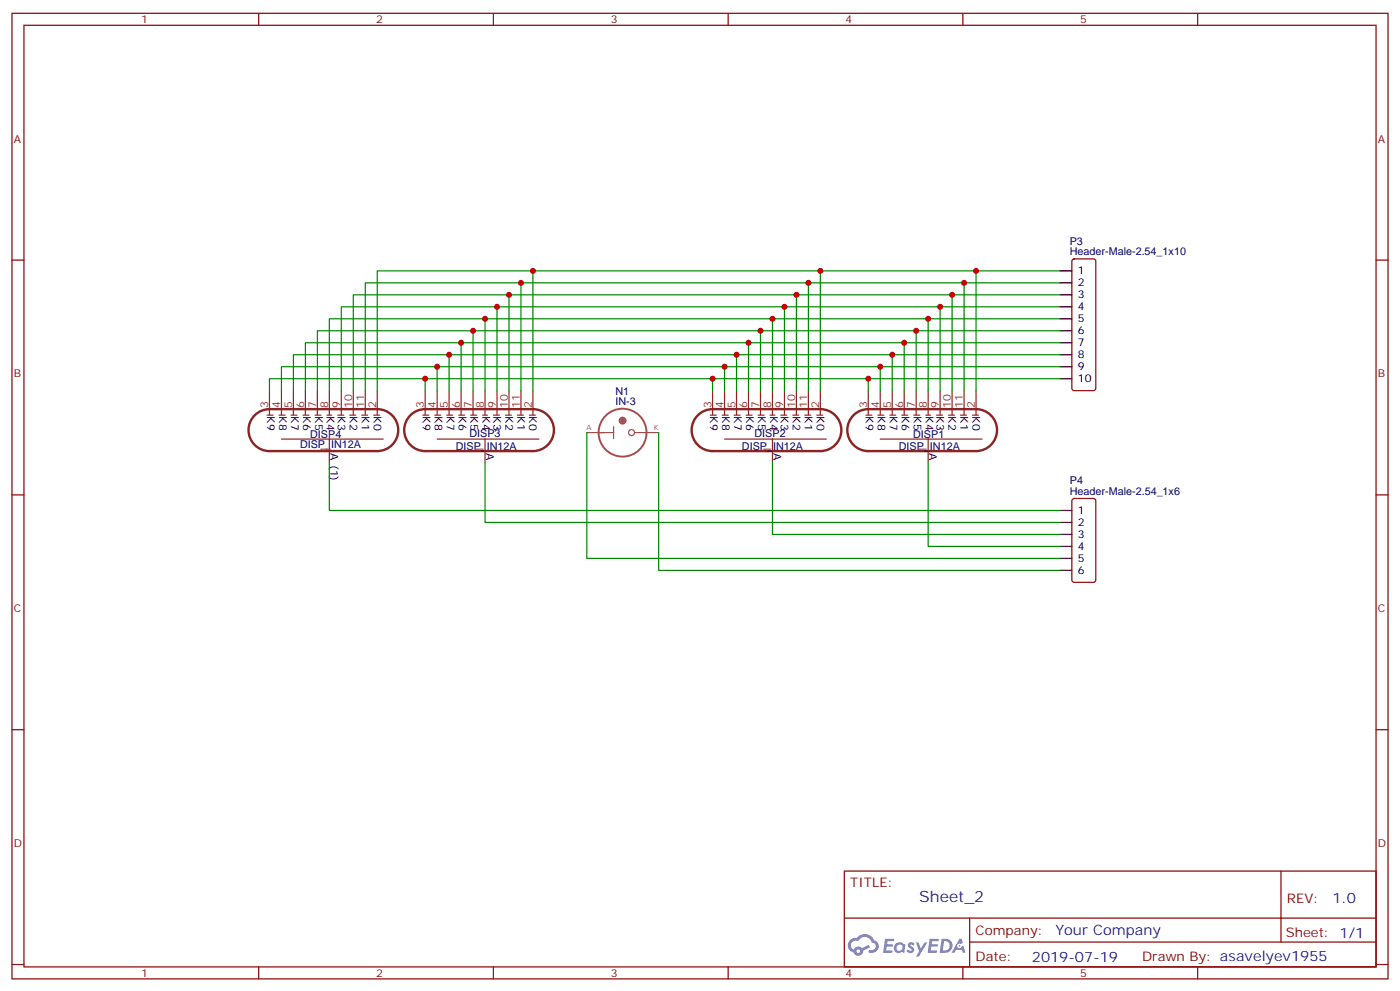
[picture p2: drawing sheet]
<svg xmlns="http://www.w3.org/2000/svg" width="412mm" height="292mm" viewBox="0 0 412 292" stroke-linecap="round" stroke-linejoin="round" font-family="sans-serif">
<g fill="none" stroke="#870000" stroke-width=".35">
<path d="M3.5 3.9h405.4v284.4h-405.4zM7.1 7.4h398.2v277.3h-398.2zM76.2 3.9v3.5M145.3 3.9v3.5M214.5 3.9v3.5M283.6 3.9v3.5M352.8 3.9v3.5M3.5 76.6h3.6M405.3 76.6h3.6M3.5 145.7h3.6M405.3 145.7h3.6M3.5 214.9h3.6"/>
<path d="M405.3 214.9h3.6M248.7 256.5h156.6v28.2h-156.6zM377.3 256.5v20.9M248.7 270.4h156.5M285.6 277.4h119.6M285.6 270.4v14.1M3.5 284h3.6M76.2 284.7v3.6M145.3 284.7v3.6M214.5 284.7v3.6M283.6 284.7v3.6M352.8 284.7v3.6"/>
<path d="M405.3 284h3.6"/>
</g>
<g fill="#5487ff">
<path d="M267.7 277.7a1.22 1.22 0 0 1 1.7 .2l-.4 .6a.47 .47 0 0 0-.3-.4 .47 .47 0 0 0-.5 .2l.1 .2a1.14 1.14 0 0 1 .8 1.8 1.14 1.14 0 0 1-1.9 0l-.2-.2 .5-.6 .7 .5a.29 .29 0 0 0 .3-.3 .29 .29 0 0 0-.2-.3 1.04 1.04 0 0 1-.6-1.7z"/>
<path d="M260.7 276.4h2.4l.3 .2-.2 .5-1.8 .1-.1 .8h1.5l.3 .4-.3 .4h-1.6l-.2 1.1h1.7l.2 .3-.2 .3-2.6 .1z"/>
<path d="M273.8 276.4h2.4l.3 .2-.1 .5-1.8 .1-.2 .8h1.6l.3 .4-.4 .4h-1.6l-.1 1.1h1.7l.2 .3-.2 .3-2.6 .1z"/>
<path d="M282.6 276.4h.7l.3 1.3-.6 .3a.69 .69 0 0 0-1 .3 .69 .69 0 0 0 .4 .9 .69 .69 0 0 0 .9-.6l.5-.2 .6 2.2h-.8l-.2-.9h-1.8l-.5 .9h-.8z"/>
<path d="M269.8 277.5h.8l.6 1.8 1.1-1.8h.9l-2.6 4.2h-.8l.9-1.5z"/>
<path d="M277.4 276.4l-.6 4.2h1.3a2.11 2.11 0 0 0 2.5-2.1 2.11 2.11 0 0 0-2.5-2.1zM278.1 277.2a1.39 1.39 0 0 1 1.7 1.4 1.39 1.39 0 0 1-1.8 1.3h-.3z"/>
<path d="M263.7 278.1a1.54 1.54 0 0 0-.1 2.1 1.54 1.54 0 0 0 2.2 .1l.6 .3 .3-2.3-.2-.3h-.4a1.49 1.49 0 0 0-2.4 .1zM264 279.1a.94 .94 0 0 1 1.8 0 .94 .94 0 0 1-1.8 0z"/>
<path d="M250.4 276.8a2.18 2.18 0 0 0 1.1 3.7 1.44 1.44 0 0 0 1.6 .9 1.44 1.44 0 0 0 1.2-1.4l2-1-.5-.8-1.9 1a1.47 1.47 0 0 0-2.4 .4 1.39 1.39 0 0 1-.7-1.9 1.39 1.39 0 0 1 2-.5 2.12 2.12 0 0 1 2.2-1.3 2.12 2.12 0 0 1 1.9 1.7 1.14 1.14 0 0 1 1.1 1.4 1.14 1.14 0 0 1-1.7 .7 .43 .43 0 0 0-.5 .4 .43 .43 0 0 0 .4 .5 1.98 1.98 0 0 0 2.5-1.2 1.98 1.98 0 0 0-1.2-2.6 3.1 3.1 0 0 0-5.3-.6l-.9 .1zM252.3 280.1a.55 .55 0 0 1 1.1 0 .55 .55 0 0 1-1.1 0z"/>
<circle cx="282.6" cy="278.5" r=".26"/>
</g>
<path d="M75 122.3a6.2 6.2 0 0 1 4.4-1.8h31.7a6.2 6.2 0 0 1 6.2 6.2 6.2 6.2 0 0 1-6.2 6.1h-31.7a6.2 6.2 0 0 1-5.7-3.8 6.2 6.2 0 0 1 1.3-6.7zM120.9 122.3a6.2 6.2 0 0 1 4.3-1.8h31.8a6.2 6.2 0 0 1 6.2 6.2 6.2 6.2 0 0 1-6.2 6.1h-31.8a6.2 6.2 0 0 1-5.7-3.8 6.2 6.2 0 0 1 1.4-6.7zM205.5 122.3a6.2 6.2 0 0 1 4.4-1.8h31.8a6.2 6.2 0 0 1 6.1 6.2 6.2 6.2 0 0 1-6.1 6.1h-31.8a6.2 6.2 0 0 1-5.7-3.8 6.2 6.2 0 0 1 1.3-6.7zM251.4 122.3a6.2 6.2 0 0 1 4.4-1.8h31.7a6.2 6.2 0 0 1 6.2 6.2 6.2 6.2 0 0 1-6.2 6.1h-31.7a6.2 6.2 0 0 1-5.7-3.8 6.2 6.2 0 0 1 1.3-6.7z" fill="none" stroke="#8c2424" stroke-width=".71"/>
<g fill="none" stroke="#8c2424" stroke-width=".35">
<path d="M79.4 115v7.1M82.9 115v7.1M86.4 115v7.1M90 115v7.1M93.5 115v7.1M97 115v7.1M100.5 115v7.1M104.1 115v7.1M107.6 115v7.1M111.1 115v7.1M125.2 115v7.1M128.8 115v7.1"/>
<path d="M132.3 115v7.1M135.8 115v7.1M139.3 115v7.1M142.9 115v7.1M146.4 115v7.1M149.9 115v7.1M153.5 115v7.1M157 115v7.1M209.9 115v7.1M213.4 115v7.1M217 115v7.1M220.5 115v7.1"/>
<path d="M224 115v7.1M227.5 115v7.1M231.1 115v7.1M234.6 115v7.1M238.1 115v7.1M241.7 115v7.1M255.8 115v7.1M259.3 115v7.1M262.8 115v7.1M266.3 115v7.1M269.9 115v7.1M273.4 115v7.1"/>
<path d="M276.9 115v7.1M280.5 115v7.1M284 115v7.1M287.5 115v7.1M78.7 122.2h1.7M82.2 122.2h1.8M82.9 129.3h30M85.7 122.2h1.8M89.3 122.2h1.7M92.8 122.2h1.8M96.3 122.2h1.4M97 129.2v7"/>
<path d="M99.5 122.2h1.8M103 122.2h1.8M106.5 122.2h1.8M110.1 122.2h1.7M124.5 122.2h1.8M128.1 122.2h1.7M128.8 129.3h30M131.6 122.2h1.8M135.1 122.2h1.8M138.6 122.2h1.8M142.2 122.2h1.4M142.9 129.2v7"/>
<path d="M145.4 122.2h1.7M148.9 122.2h1.7M152.4 122.2h1.8M155.9 122.2h1.8M209.2 122.2h1.8M212.7 122.2h1.8M213.4 129.3h30M216.3 122.2h1.7M219.8 122.2h1.8M223.3 122.2h1.8M226.8 122.2h1.5M227.5 129.2v7"/>
<path d="M230 122.2h1.8M233.5 122.2h1.8M237.1 122.2h1.7M240.6 122.2h1.8M255.1 122.2h1.7M258.6 122.2h1.8M259.3 129.3h30M262.1 122.2h1.8M265.6 122.2h1.8M269.2 122.2h1.7M272.7 122.2h1.4M273.4 129.2v7"/>
<path d="M275.9 122.2h1.7M279.4 122.2h1.8M282.9 122.2h1.8M286.5 122.2h1.7"/>
</g>
<path d="M316 76.4l.4-.2h5.7l.5 .2 .2 .5v37.4l-.2 .5-.5 .2h-5.7l-.5-.2-.2-.5v-37.4zM316 147l.4-.2h5.7l.6 .4 .1 23.6-.5 .6-5.9 .1-.6-.5-.1-23.5z" fill="none" stroke="#870000" stroke-width=".35"/>
<g fill="none" stroke="#000" stroke-width=".35">
<path d="M312.2 79.8h3.5M312.2 83.3h3.5M312.2 86.8h3.5M312.2 90.3h3.5M312.2 93.9h3.5M312.2 97.4h3.5M312.2 100.9h3.5M312.2 104.5h3.5M312.2 108h3.5M312.2 111.5h3.5M312.2 150.3h3.5M312.2 153.8h3.5"/>
<path d="M312.2 157.4h3.5M312.2 160.9h3.5M312.2 164.4h3.5M312.2 168h3.5"/>
</g>
<path d="M172.9 127.4h7.8M180.7 125.6v3.6M182.9 123.9h.9a.44 .44 0 0 0-.6-.4 .44 .44 0 0 0-.1 .7 .44 .44 0 0 0 .7-.2M190.4 127.4h-3.5a.88 .88 0 0 0-1.3-.8 .88 .88 0 0 0-.1 1.5 .88 .88 0 0 0 1.4-.6M190.6 127.4h3.4" fill="none" stroke="#a64a4a" stroke-width=".35"/>
<path d="M183.4 123.4v.9M184.3 123.9a.88 .88 0 0 0-1.3-.8 .88 .88 0 0 0-.1 1.5 .88 .88 0 0 0 1.4-.6M190.4 127.4a7.1 7.1 0 0 0-10.2-6.3 7.1 7.1 0 0 0-1 12 7.1 7.1 0 0 0 11.1-4.5l.1-1.1" fill="none" stroke="#a64a4a" stroke-width=".56"/>
<g fill="none" stroke="#008700" stroke-width=".35">
<path d="M157 79.8v35.2M241.7 79.8h-130.6v35.2M287.5 79.8h-45.8v35.2M312.2 79.8h-24.7v35.2M139.3 97.4h-45.8v17.6M142.9 93.9v21.1M146.4 90.3v24.7M149.9 86.8v28.2M153.5 83.3v31.7M224 97.4h-84.7v17.6M227.5 93.9v21.1M231.1 90.3v24.7"/>
<path d="M234.6 86.8v28.2M238.1 83.3v31.7M269.9 97.4h-45.9v17.6M273.4 93.9h-176.4v21.1M276.9 90.3h-176.4v24.7M280.5 86.8h-176.4v28.2M284 83.3h-176.4v31.7M312.2 83.3h-28.2v31.7M312.2 86.8h-31.7v28.2M312.2 90.3h-35.3v24.7M312.2 93.9h-38.8v21.1M312.2 97.4h-42.3v17.6"/>
<path d="M125.2 111.5h-45.8v3.5M128.8 108v7M132.3 104.5h-45.9v10.5M135.8 100.9v14.1M209.9 111.5h-84.7v3.5M213.4 108v7M217 104.5h-84.7v10.5M220.5 100.9v14.1M255.8 111.5h-45.9v3.5M259.3 108h-176.4v7M262.8 104.5h-45.8v10.5M266.3 100.9h-176.3v14.1"/>
<path d="M312.2 100.9h-45.9v14.1M312.2 104.5h-49.4v10.5M312.2 108h-52.9v7M312.2 111.5h-56.4v3.5M97 136.2v14.1h215.2M142.9 136.2v17.6h169.3M172.9 127.4v37h139.3M194 127.4v40.6h118.2M227.5 136.2v21.2h84.7M273.4 136.2v24.7h38.8"/>
</g>
<g fill="#c00">
<circle cx="125.2" cy="111.5" r=".88"/>
<circle cx="209.9" cy="111.5" r=".88"/>
<circle cx="255.8" cy="111.5" r=".88"/>
<circle cx="213.4" cy="108" r=".88"/>
<circle cx="259.3" cy="108" r=".88"/>
<circle cx="128.8" cy="108" r=".88"/>
<circle cx="132.3" cy="104.5" r=".88"/>
<circle cx="217" cy="104.5" r=".88"/>
<circle cx="262.8" cy="104.5" r=".88"/>
<circle cx="220.5" cy="100.9" r=".88"/>
<circle cx="266.3" cy="100.9" r=".88"/>
<circle cx="135.8" cy="100.9" r=".88"/>
<circle cx="139.3" cy="97.4" r=".88"/>
<circle cx="224" cy="97.4" r=".88"/>
<circle cx="269.9" cy="97.4" r=".88"/>
<circle cx="227.5" cy="93.9" r=".88"/>
<circle cx="273.4" cy="93.9" r=".88"/>
<circle cx="142.9" cy="93.9" r=".88"/>
<circle cx="231.1" cy="90.3" r=".88"/>
<circle cx="276.9" cy="90.3" r=".88"/>
<circle cx="146.4" cy="90.3" r=".88"/>
<circle cx="234.6" cy="86.8" r=".88"/>
<circle cx="280.5" cy="86.8" r=".88"/>
<circle cx="149.9" cy="86.8" r=".88"/>
<circle cx="238.1" cy="83.3" r=".88"/>
<circle cx="284" cy="83.3" r=".88"/>
<circle cx="153.5" cy="83.3" r=".88"/>
<circle cx="157" cy="79.8" r=".88"/>
<circle cx="241.7" cy="79.8" r=".88"/>
<circle cx="287.5" cy="79.8" r=".88"/>
</g>
<text font-size="4.6" fill="#00f" x="270.8" y="265.5">Sheet_2</text>
<g font-size="4.2" fill="#00f">
<text x="392.5" y="265.8">1.0</text>
<text x="310.9" y="275.3">Your Company</text>
<text x="304" y="283.1">2019-07-19</text>
</g>
<g font-size="3.9" fill="#800">
<text x="250.5" y="261.1">TITLE:</text>
<text x="379.1" y="265.8">REV:</text>
<text x="287.4" y="275.3">Company:</text>
<text x="378.7" y="275.9">Sheet: 1/1</text>
<text x="287.4" y="283">Date:</text>
<text x="336.4" y="283.1">Drawn By: asavelyev1955</text>
</g>
<g font-size="3.2" fill="#800">
<text x="41.6" y="6.9">1</text>
<text x="110.8" y="6.9">2</text>
<text x="179.9" y="6.9">3</text>
<text x="249.1" y="6.9">4</text>
<text x="318.2" y="6.9">5</text>
<text x="4.1" y="42">A</text>
<text x="405.9" y="42">A</text>
<text x="4.1" y="111.2">B</text>
<text x="405.9" y="111.2">B</text>
<text x="4.1" y="180.3">C</text>
<text x="405.9" y="180.3">C</text>
<text x="4.1" y="249.4">D</text>
<text x="405.9" y="249.4">D</text>
<text x="41.6" y="287.7">1</text>
<text x="110.8" y="287.7">2</text>
<text x="179.9" y="287.7">3</text>
<text x="249.1" y="287.7">4</text>
<text x="318.2" y="287.7">5</text>
</g>
<g font-size="3.2" fill="#000080">
<text x="315.1" y="75.2">Header-Male-2.54_1x10</text>
<text x="315.1" y="72.1">P3</text>
<text x="181.3" y="119.3">IN-3</text>
<text x="181.3" y="116.3">N1</text>
<text x="91.4" y="128.9">DISP4</text>
<text x="138.3" y="128.7">DISP3</text>
<text x="222.3" y="128.7">DISP2</text>
<text x="269" y="128.9">DISP1</text>
<text x="88.4" y="132">DISP_IN12A</text>
<text x="134.2" y="132.4">DISP_IN12A</text>
<text x="218.6" y="132.4">DISP_IN12A</text>
<text x="264.8" y="132.4">DISP_IN12A</text>
<text x="315.1" y="142.7">P4</text>
<text x="315.1" y="145.7">Header-Male-2.54_1x6</text>
</g>
<g font-size="3.2">
<text x="317.5" y="80.8">1</text>
<text x="317.5" y="84.3">2</text>
<text x="317.5" y="87.9">3</text>
<text x="317.5" y="91.4">4</text>
<text x="317.5" y="94.9">5</text>
<text x="317.5" y="98.5">6</text>
<text x="317.5" y="102">7</text>
<text x="317.5" y="105.5">8</text>
<text x="317.5" y="109">9</text>
<text x="317.5" y="112.6">10</text>
<text x="78.7" y="122.6" transform="rotate(90 78.7 122.6)">K9</text>
<text x="82.2" y="122.6" transform="rotate(90 82.2 122.6)">K8</text>
<text x="85.7" y="122.6" transform="rotate(90 85.7 122.6)">K7</text>
<text x="89.3" y="122.6" transform="rotate(90 89.3 122.6)">K6</text>
<text x="92.8" y="122.6" transform="rotate(90 92.8 122.6)">K5</text>
<text x="96.3" y="122.6" transform="rotate(90 96.3 122.6)">K4</text>
<text x="99.5" y="122.6" transform="rotate(90 99.5 122.6)">K3</text>
<text x="103" y="122.6" transform="rotate(90 103 122.6)">K2</text>
<text x="106.5" y="122.6" transform="rotate(90 106.5 122.6)">K1</text>
<text x="110.1" y="122.6" transform="rotate(90 110.1 122.6)">K0</text>
<text x="124.5" y="122.6" transform="rotate(90 124.5 122.6)">K9</text>
<text x="128.1" y="122.6" transform="rotate(90 128.1 122.6)">K8</text>
<text x="131.6" y="122.6" transform="rotate(90 131.6 122.6)">K7</text>
<text x="135.1" y="122.6" transform="rotate(90 135.1 122.6)">K6</text>
<text x="138.6" y="122.6" transform="rotate(90 138.6 122.6)">K5</text>
<text x="142.2" y="122.6" transform="rotate(90 142.2 122.6)">K4</text>
<text x="145.3" y="122.6" transform="rotate(90 145.3 122.6)">K3</text>
<text x="148.9" y="122.6" transform="rotate(90 148.9 122.6)">K2</text>
<text x="152.4" y="122.6" transform="rotate(90 152.4 122.6)">K1</text>
<text x="155.9" y="122.6" transform="rotate(90 155.9 122.6)">K0</text>
<text x="209.2" y="122.6" transform="rotate(90 209.2 122.6)">K9</text>
<text x="212.7" y="122.6" transform="rotate(90 212.7 122.6)">K8</text>
<text x="216.2" y="122.6" transform="rotate(90 216.2 122.6)">K7</text>
<text x="219.8" y="122.6" transform="rotate(90 219.8 122.6)">K6</text>
<text x="223.3" y="122.6" transform="rotate(90 223.3 122.6)">K5</text>
<text x="226.8" y="122.6" transform="rotate(90 226.8 122.6)">K4</text>
<text x="230" y="122.6" transform="rotate(90 230 122.6)">K3</text>
<text x="233.5" y="122.6" transform="rotate(90 233.5 122.6)">K2</text>
<text x="237.1" y="122.6" transform="rotate(90 237.1 122.6)">K1</text>
<text x="240.6" y="122.6" transform="rotate(90 240.6 122.6)">K0</text>
<text x="255.1" y="122.6" transform="rotate(90 255.1 122.6)">K9</text>
<text x="258.6" y="122.6" transform="rotate(90 258.6 122.6)">K8</text>
<text x="262.1" y="122.6" transform="rotate(90 262.1 122.6)">K7</text>
<text x="265.6" y="122.6" transform="rotate(90 265.6 122.6)">K6</text>
<text x="269.2" y="122.6" transform="rotate(90 269.2 122.6)">K5</text>
<text x="272.7" y="122.6" transform="rotate(90 272.7 122.6)">K4</text>
<text x="275.9" y="122.6" transform="rotate(90 275.9 122.6)">K3</text>
<text x="279.4" y="122.6" transform="rotate(90 279.4 122.6)">K2</text>
<text x="282.9" y="122.6" transform="rotate(90 282.9 122.6)">K1</text>
<text x="286.5" y="122.6" transform="rotate(90 286.5 122.6)">K0</text>
<text x="97.4" y="133.5" transform="rotate(90 97.4 133.5)">A (1)</text>
<text x="143.2" y="133.5" transform="rotate(90 143.2 133.5)">A</text>
<text x="227.9" y="133.5" transform="rotate(90 227.9 133.5)">A</text>
<text x="273.8" y="133.5" transform="rotate(90 273.8 133.5)">A</text>
<text x="317.5" y="151.4">1</text>
<text x="317.5" y="154.9">2</text>
<text x="317.5" y="158.4">3</text>
<text x="317.5" y="162">4</text>
<text x="317.5" y="165.5">5</text>
<text x="317.5" y="169">6</text>
</g>
<g font-size="3.2" fill="#8d2323">
<text x="79" y="120.1" transform="rotate(-90 79 120.1)">3</text>
<text x="82.6" y="120.1" transform="rotate(-90 82.6 120.1)">4</text>
<text x="86.1" y="120.1" transform="rotate(-90 86.1 120.1)">5</text>
<text x="89.6" y="120.1" transform="rotate(-90 89.6 120.1)">6</text>
<text x="93.1" y="120.1" transform="rotate(-90 93.1 120.1)">7</text>
<text x="96.7" y="120.1" transform="rotate(-90 96.7 120.1)">8</text>
<text x="100.2" y="120.1" transform="rotate(-90 100.2 120.1)">9</text>
<text x="103.7" y="120.1" transform="rotate(-90 103.7 120.1)">10</text>
<text x="107.3" y="120.1" transform="rotate(-90 107.3 120.1)">11</text>
<text x="110.8" y="120.1" transform="rotate(-90 110.8 120.1)">2</text>
<text x="124.9" y="120.1" transform="rotate(-90 124.9 120.1)">3</text>
<text x="128.4" y="120.1" transform="rotate(-90 128.4 120.1)">4</text>
<text x="131.9" y="120.1" transform="rotate(-90 131.9 120.1)">5</text>
<text x="135.5" y="120.1" transform="rotate(-90 135.5 120.1)">6</text>
<text x="139" y="120.1" transform="rotate(-90 139 120.1)">7</text>
<text x="142.5" y="120.1" transform="rotate(-90 142.5 120.1)">8</text>
<text x="146.1" y="120.1" transform="rotate(-90 146.1 120.1)">9</text>
<text x="149.6" y="120.1" transform="rotate(-90 149.6 120.1)">10</text>
<text x="153.1" y="120.1" transform="rotate(-90 153.1 120.1)">11</text>
<text x="156.6" y="120.1" transform="rotate(-90 156.6 120.1)">2</text>
<text x="209.6" y="120.1" transform="rotate(-90 209.6 120.1)">3</text>
<text x="213.1" y="120.1" transform="rotate(-90 213.1 120.1)">4</text>
<text x="216.6" y="120.1" transform="rotate(-90 216.6 120.1)">5</text>
<text x="220.1" y="120.1" transform="rotate(-90 220.1 120.1)">6</text>
<text x="223.7" y="120.1" transform="rotate(-90 223.7 120.1)">7</text>
<text x="227.2" y="120.1" transform="rotate(-90 227.2 120.1)">8</text>
<text x="230.7" y="120.1" transform="rotate(-90 230.7 120.1)">9</text>
<text x="234.2" y="120.1" transform="rotate(-90 234.2 120.1)">10</text>
<text x="237.8" y="120.1" transform="rotate(-90 237.8 120.1)">11</text>
<text x="241.3" y="120.1" transform="rotate(-90 241.3 120.1)">2</text>
<text x="255.4" y="120.1" transform="rotate(-90 255.4 120.1)">3</text>
<text x="258.9" y="120.1" transform="rotate(-90 258.9 120.1)">4</text>
<text x="262.5" y="120.1" transform="rotate(-90 262.5 120.1)">5</text>
<text x="266" y="120.1" transform="rotate(-90 266 120.1)">6</text>
<text x="269.5" y="120.1" transform="rotate(-90 269.5 120.1)">7</text>
<text x="273.1" y="120.1" transform="rotate(-90 273.1 120.1)">8</text>
<text x="276.6" y="120.1" transform="rotate(-90 276.6 120.1)">9</text>
<text x="280.1" y="120.1" transform="rotate(-90 280.1 120.1)">10</text>
<text x="283.6" y="120.1" transform="rotate(-90 283.6 120.1)">11</text>
<text x="287.2" y="120.1" transform="rotate(-90 287.2 120.1)">2</text>
<text x="96.7" y="133.4" transform="rotate(-90 96.7 133.4)">1</text>
<text x="142.5" y="133.4" transform="rotate(-90 142.5 133.4)">1</text>
<text x="227.2" y="133.4" transform="rotate(-90 227.2 133.4)">1</text>
<text x="273.1" y="133.4" transform="rotate(-90 273.1 133.4)">1</text>
</g>
<g font-size="2.1" fill="#a54b4b">
<text x="172.7" y="126.7">A</text>
<text x="192.6" y="126.7">K</text>
</g>
</svg>
